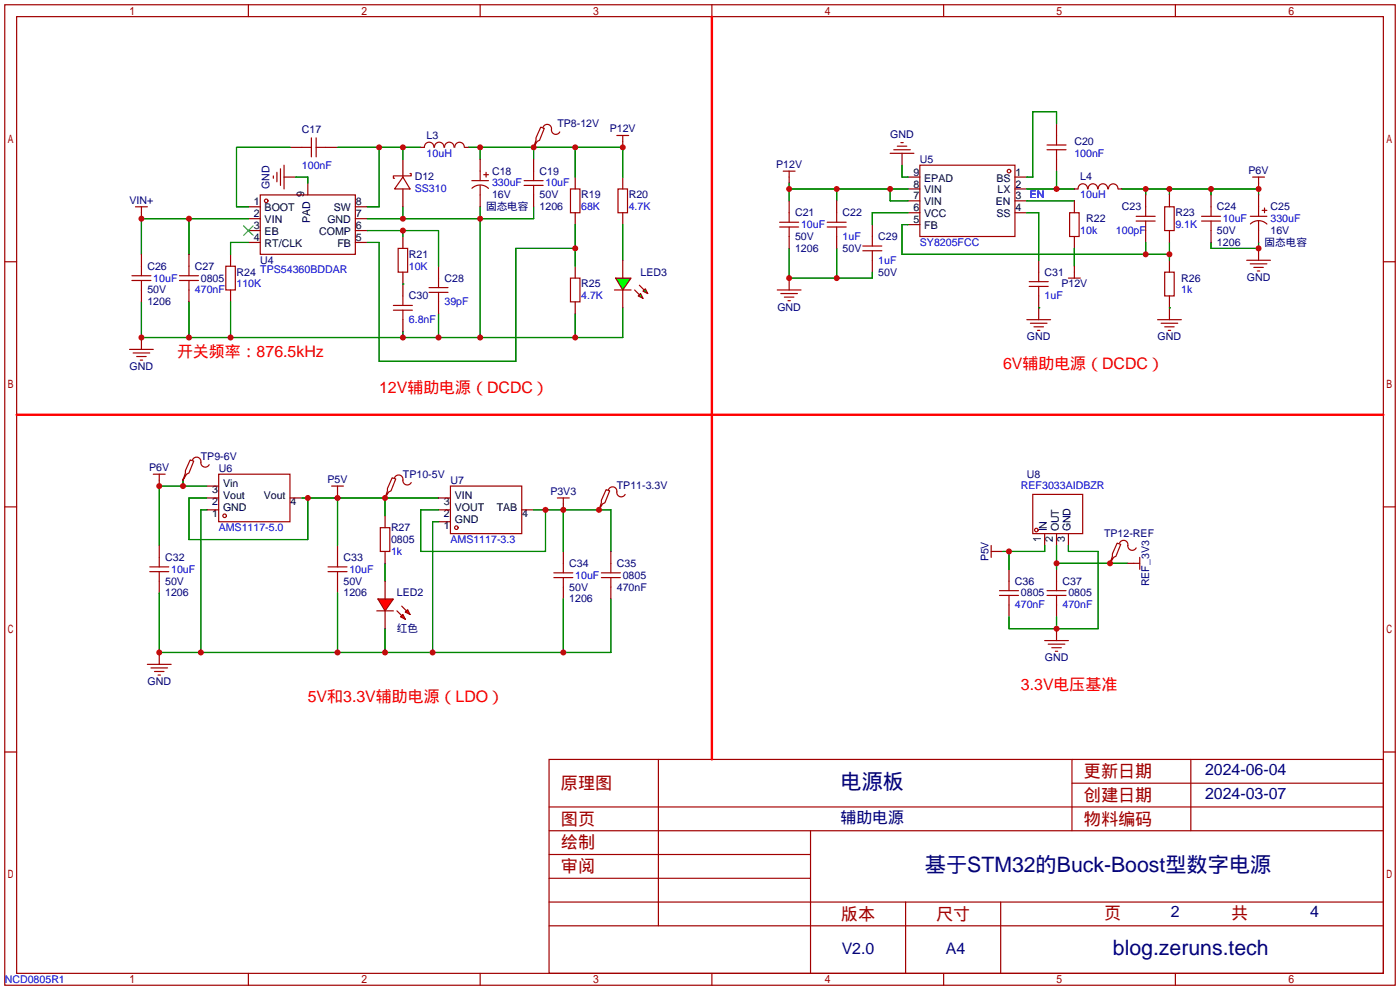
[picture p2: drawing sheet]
<svg xmlns="http://www.w3.org/2000/svg" width="299mm" height="212mm" viewBox="0 0 299 212" stroke-linecap="round" stroke-linejoin="round" font-family="sans-serif">
<g fill="none" stroke="#a10000" stroke-width=".25">
<path d="M1 1h297.2v209.6h-297.2zM3.6 3.6h292.1v204.4h-292.1zM53.1 1v2.6M102.6 1v2.6M152.1 1v2.6M201.7 1v2.6M251.2 1v2.6M58.4 37.6v.5M59.2 36.8v2.1M59.9 36.1v3.5M60.7 35.3v5.1M64.5 31.5h2"/>
<path d="M66.5 29.5v4M67.6 31.5h2M67.6 29.5v4M86.1 37.8l1.5 2.6h-3.3zM87.6 37.1h.3v.5h-3.8v.5h.2M90.7 31.5a1.01 1.01 0 0 1 1-1.1 1.01 1.01 0 0 1 1 1.1M92.9 31.5a1.01 1.01 0 0 1 1-1.1 1.01 1.01 0 0 1 1 1.1M95 31.5a1.01 1.01 0 0 1 1-1.1 1.01 1.01 0 0 1 1 1.1M97.2 31.5a1.01 1.01 0 0 1 1-1.1 1.01 1.01 0 0 1 1 1.1M100.8 38.6h3.6M102.6 36.6v2M102.6 39.6v2.1"/>
<path d="M103.4 37.3h1M103.9 36.8v1M112 38.6h4.1M112 39.6h4.1M114 36.6v2M114 39.6v2.1M131.8 29h2.6M133.1 29v1.2M167.4 36.6h2.5M168.7 36.6v1.2M190.2 32.8h5.1M191 32h3.6"/>
<path d="M191.8 31.2h2M192.5 30.5h.5M196.6 35.3h20.3v15.2h-20.3zM223.8 32h4M223.8 31h4M225.8 29v2M225.8 32v2M267.7 37.8h2.6M269 37.8v1.3M1 55.9h2.6M28.2 59.9h4.1M28.2 58.9h4.1"/>
<path d="M29 44.2h2.5M30.2 44.2v1.3M30.2 56.9v2M30.2 59.9v2.1M38.4 59.9h4M38.4 58.9h4M40.4 56.9v2M40.4 59.9v2.1M48.3 56.9h2v5.1h-2zM55.6 41.7h20.3v12.7h-20.3zM85.1 53.1h2v5.1h-2zM93.7 59.4v2.1"/>
<path d="M100.9 40.2a2.54 2.54 0 0 1 3.5 .1M121.9 40.4h2.1v5.1h-2.1zM121.9 59.4h2.1v5.1h-2.1zM132.1 40.4h2v5.1h-2zM166.6 48.5h4.1M166.6 47.5h4.1M168.7 45.5v2M168.7 48.5v2M176.8 48.5h4M176.8 47.5h4M178.8 45.5v2M178.8 48.5v2"/>
<path d="M184.4 53.6h4.1M184.4 52.6h4.1M186.4 50.5v2.1M186.4 53.6v2M222 58.2v2M228.3 59.4h2.6M228.6 45.5h2v5h-2zM229.6 58.2v1.2M230.4 40.4a1.01 1.01 0 0 1 1-1.1 1.01 1.01 0 0 1 1 1.1M232.6 40.4a1.01 1.01 0 0 1 1-1.1 1.01 1.01 0 0 1 1 1.1M234.7 40.4a1.01 1.01 0 0 1 1-1.1 1.01 1.01 0 0 1 1 1.1M236.9 40.4a1.01 1.01 0 0 1 1-1.1 1.01 1.01 0 0 1 1 1.1"/>
<path d="M242.8 47.2h4.1M242.8 46.2h4.1M244.9 44.2v2M244.9 47.2v2.1M248.9 58.2h2.1v5h-2.1zM248.9 44.2h2.1v5.1h-2.1zM256.8 47.2h4.1M256.8 46.2h4.1M258.8 44.2v2M258.8 47.2v2.1M266.4 55.6h5.1M267.2 56.4h3.6"/>
<path d="M267.2 46.2h3.6M267.2 47.9a2.54 2.54 0 0 1 3.6 0M268 57.2h2M268.7 57.9h.5M269 44.2v2M269 47.2v2.1M269.7 45h1.1M270.3 44.4v1.1M295.7 55.9h2.5M27.7 74.7h5.1M28.4 75.4h3.6M29.2 76.2h2"/>
<path d="M30 77h.5M84.1 65.3h4M84.1 66.3h4M86.1 63.2v2.1M86.1 66.3v2M91.7 61.5h4.1M91.7 62.5h4.1M93.7 62.5v2M166.1 62h5.1M166.9 62.7h3.5M167.6 63.5h2.1M168.4 64.3h.5"/>
<path d="M219.5 68.3h5M220 61.2h4M220 60.2h4M220.2 69.1h3.6M221 69.8h2M221.7 70.6h.5M222 61.2v2M247.4 68.3h5.1M248.2 69.1h3.5M248.9 69.8h2.1M249.7 70.6h.5M40.6 98.3l.8 .3-1 2.5-.5 .2-.8 1.3 .5-1.5v-.5z"/>
<path d="M41.1 98.3a.93 .93 0 0 1 1.2-.6 .93 .93 0 0 1 .6 1.1 .94 .94 0 0 0 .7 1 .94 .94 0 0 0 1.1-.5M1 108.3h2.6M34 119.1v2.1M46.7 101.3h15.3v10.2h-15.3zM70.9 103.9h2.5M72.1 103.9v1.3M72.1 119.1v2.1M83.8 102.1l.8 .3-1 2.5-.5 .3-.8 1.2 .5-1.5v-.5zM84.3 102.1a.93 .93 0 0 1 1.2-.6 .93 .93 0 0 1 .6 1.1 .94 .94 0 0 0 .7 1 .94 .94 0 0 0 1.1-.5M96.3 103.9h15.2v10.1h-15.2zM119.1 106.4h2.6M120.4 106.4v1.3"/>
<path d="M129.5 104.6l.8 .3-1 2.5-.5 .3-.8 1.3 .5-1.6v-.5zM130 104.6a.93 .93 0 0 1 1.2-.5 .93 .93 0 0 1 .6 1.1 .94 .94 0 0 0 .7 1 .94 .94 0 0 0 1.1-.5M295.7 108.3h2.5M32 122.2h4.1M32 121.2h4.1M34 122.2v2M70.1 122.2h4.1M70.1 121.2h4.1M72.1 122.2v2M80.5 130.6h3.6M118.4 123.4h4M118.4 122.4h4"/>
<path d="M120.4 120.4v2M120.4 123.4v2.1M128.5 123.4h4.1M128.5 122.4h4.1M130.6 120.4v2M130.6 123.4v2.1M31.5 142h5.1M32.3 142.7h3.5M33 143.5h2.1M33.8 144.3h.5M1 160.7h2.6M117.3 162.3h178.4v45.7h-178.4z"/>
<path d="M117.3 177.5h178.4M117.3 172.5h178.4M140.7 162.3v35.6M173.2 177.5v30.5M229.1 162.3v15.2M229.1 167.4h66.6M254.5 162.3v15.2M295.7 160.7h2.5M117.3 182.6h55.9M117.3 197.9h178.4M117.3 192.8h178.4M117.3 187.7h55.9"/>
<path d="M193.5 192.8v15.2M213.9 192.8v15.2M53.1 208v2.6M102.6 208v2.6M152.1 208v2.6M201.7 208v2.6M251.2 208v2.6"/>
<circle cx="215.6" cy="36.6" r=".38"/>
<circle cx="56.9" cy="42.9" r=".38"/>
<circle cx="48" cy="110.2" r=".38"/>
<circle cx="97.5" cy="112.8" r=".38"/>
</g>
<g fill="none" stroke="#870000" stroke-width=".25">
<path d="M60.7 37.8h2.5M62 31.5h2.5M65.8 39.1v2.6M69.6 31.5h2.5M86.1 34v3.8M89.9 31.5h.8M99.3 31.5h.8M102.6 34v2.6M114 34v2.6M122.9 37.8v2.6M133.1 30.2v1.3M133.1 37.8v2.6"/>
<path d="M168.7 37.8v1.3M192.8 32.8v2.5M194.1 37.8h2.5M216.9 37.8h2.6M225.8 26.4v2.6M225.8 34v2.6M269 39.1v1.3M30.2 45.5v1.2M30.2 54.4v2.5M40.4 54.4v2.5M49.3 54.4v2.5M53.1 44.2h2.5"/>
<path d="M53.1 46.7h2.5M53.1 49.3h2.5M53.1 51.8h2.5M75.9 44.2h2.6M75.9 46.7h2.6M75.9 49.3h2.6M75.9 51.8h2.6M86.1 40.4v3.8M86.1 50.5v2.6M86.1 58.2v5M93.7 56.9v2.5M102.6 41.7v2.5"/>
<path d="M114 41.7v2.5M122.9 45.5v2.5M122.9 56.9v2.5M133.1 45.5v2.5M168.7 42.9v2.6M168.7 50.5v2.6M168.7 59.4v2.6M178.8 42.9v2.6M178.8 50.5v2.6M186.4 48v2.5M186.4 55.6v2.6M194.1 40.4h2.5"/>
<path d="M194.1 42.9h2.5M194.1 45.5h2.5M194.1 48h2.5M216.9 40.4h2.6M216.9 42.9h2.6M216.9 45.5h2.6M222 55.6v2.6M229.6 40.4h.8M229.6 42.9v2.6M229.6 50.5v2.6M229.6 56.9v1.3M239 40.4h.8"/>
<path d="M244.9 41.7v2.5M244.9 49.3v2.5M249.9 41.7v2.5M249.9 49.3v2.5M249.9 55.6v2.6M258.8 41.7v2.5M258.8 49.3v2.5M269 41.7v2.5M269 49.3v2.5M269 53.1v2.5M30.2 62v2.5M30.2 72.1v2.6"/>
<path d="M40.4 62v2.5M49.3 62v2.5M86.1 68.3v2.6M93.7 64.5v2.6M122.9 64.5v2.6M222 63.2v5.1M249.9 63.2v5.1M34 116.6v2.5M39.1 102.4v.2M44.2 106.4h2.5M44.2 103.9h2.5M44.2 109h2.5"/>
<path d="M62 106.4h2.5M72.1 105.2v1.2M72.1 116.6v2.5M82.3 106.2v.2M93.7 106.4h2.6M93.7 109h2.6M93.7 111.5h2.6M111.5 109h2.5M120.4 107.7v1.3M120.4 117.9v2.5M128 108.7v.3M130.6 117.9v2.5"/>
<path d="M34 124.2v2.5M34 139.4v2.6M72.1 124.2v2.5M120.4 125.5v2.5M130.6 125.5v2.5"/>
</g>
<path d="M52.1 48.3l2 2M54.1 48.3l-2 2" fill="none" stroke="#3c3" stroke-width=".25"/>
<g fill="none" stroke="#008700" stroke-width=".25">
<path d="M62 31.5h-11.5v12.7h2.6M63.2 37.8h2.6v1.3M72.1 31.5h17.8M81 31.5v12.7h-2.5M86.1 31.5v2.5M100.1 31.5h33v6.3M102.6 31.5v2.5M114 31.5v2.5M122.9 31.5v6.3M168.7 39.1v3.8M192.8 35.3v2.5h1.3M225.8 26.4v-2.5h-5.1v13.9h-1.2"/>
<path d="M225.8 36.6v3.8M40.4 46.7v7.7M53.1 46.7h-22.9v7.7M53.1 51.8h-3.8v2.6M78.5 51.8h2.5v25.4h29.2v-24.1h12.7M78.5 49.3h15.2v7.6M86.1 44.2v2.5M86.1 49.3v1.2M102.6 44.2v27.9M114 44.2v2.5h-35.5M122.9 48v8.9M133.1 48v7.6"/>
<path d="M168.7 40.4h25.4M168.7 53.1v6.3h17.7v-1.2M178.8 40.4v2.5M178.8 53.1v6.3M190.2 40.4v2.5h3.9M194.1 48h-1.3v6.4h57.1M194.1 45.5h-7.7v2.5M219.5 40.4h10.1M219.5 42.9h10.1M219.5 45.5h2.5v10.1M229.6 53.1v3.8M239.8 40.4h29.2v1.3"/>
<path d="M244.9 40.4v1.3M244.9 51.8v2.6M249.9 40.4v1.3M249.9 51.8v3.8M258.8 51.8v1.3h10.2v-1.3M258.8 40.4v1.3M30.2 64.5v7.6h102.9v-6.3M40.4 64.5v7.6M49.3 64.5v7.6M86.1 60.7h.1M86.1 70.9v1.2M93.7 67.1v5"/>
<path d="M122.9 67.1v5M222 65.8h.1M249.9 65.8h.1M39.1 102.6v1.3M44.2 106.4h-3.8v8.9h25.4v-8.9M44.2 103.9h-10.2v12.7M44.2 109h-1.3v30.4M64.5 106.4h29.2M72.1 106.4v10.2M82.3 106.4v3.8M93.7 109h-3.8v8.9h26.7v-8.9M93.7 111.5h-1.2v27.9"/>
<path d="M114 109h16.6v8.9M120.4 109v8.9M34 126.7v12.7h96.6v-11.4M72.1 126.7v12.7M82.3 120.4v3.8M82.3 134.4v5M120.4 128v11.4"/>
</g>
<g fill="#f00" stroke="#a10000" stroke-width=".25">
<path d="M80.8 128h3.3l-1.8 2.6z"/>
<path d="M86.6 130.8l.5-.5 .5 1z"/>
<path d="M85.6 131.8l.5-.5 .5 1z"/>
</g>
<g fill="none" stroke="#a10000" stroke-width=".25">
<path d="M115.6 27.2l.7 .2-1 2.6-.5 .2-.8 1.3 .6-1.5v-.5zM116.1 27.2a.93 .93 0 0 1 1.1-.6 .93 .93 0 0 1 .7 1.1 .94 .94 0 0 0 .6 1 .94 .94 0 0 0 1.1-.5M131.3 62h3.6M32.8 101.3h2.5M34 101.3v1.3M81.3 112.8h2v5.1h-2zM211.8 116.6v2.5M211.8 117.9h1.3M220.7 105.7h10.7v8.3h-10.7zM238.8 116.1l.7 .2-1 2.6-.5 .2-.8 1.3 .5-1.5v-.5zM239.3 116.1a.93 .93 0 0 1 1.1-.6 .93 .93 0 0 1 .6 1.1 .94 .94 0 0 0 .7 1 .94 .94 0 0 0 1.1-.5M243.6 119.1v2.6"/>
<path d="M84.8 130.6l1.1 1M85.9 129.5l1 1.1M213.6 127.3h4.1M213.6 126.2h4.1M215.6 124.2v2M215.6 127.3v2M223.3 136.9h5M223.8 127.3h4M223.8 126.2h4M224 137.7h3.6M224.8 138.4h2M225.6 139.2h.5"/>
<path d="M225.8 124.2v2M225.8 127.3v2M242.3 120.4h1.3"/>
<circle cx="221.5" cy="113.3" r=".38"/>
</g>
<g fill="none" stroke="#870000" stroke-width=".25">
<path d="M114 31.2v.3M34 102.6v1.3M82.3 110.2v2.6M82.3 117.9v2.5M213.1 117.9h1.3M223.3 114v2.6M225.8 114v2.6M228.3 114v2.6M82.3 124.2v3.8M82.3 130.6v3.8M215.6 121.7v2.5M215.6 129.3v2.5"/>
<path d="M225.8 121.7v2.5M225.8 129.3v2.5M225.8 134.4v2.5M237.2 120.1v.3M241 120.4h1.3"/>
</g>
<path d="M215.6 117.9v3.8M223.3 116.6v1.3h-8.9M225.8 116.6v5.1M228.3 116.6v1.3h6.4v16.5h-19.1v-2.6M225.8 131.8v2.6M225.8 120.4h15.2" fill="none" stroke="#008700" stroke-width=".25"/>
<g fill="#0f0" stroke="#a10000" stroke-width=".25">
<path d="M131.6 59.4h3.3l-1.8 2.6z"/>
<path d="M137.4 62.2l.5-.5 .5 1z"/>
<path d="M136.9 62.7l.5 1.1-1-.6z"/>
</g>
<path d="M135.6 62l1.1 1M136.7 61l1 1" fill="none" stroke="#a10000" stroke-width=".25"/>
<path d="M133.1 55.6v3.8M133.1 62v3.8" fill="none" stroke="#870000" stroke-width=".25"/>
<path d="M152.1 3.6v158.7M3.6 88.6h292.1" fill="none" stroke="#f00" stroke-width=".51"/>
<g fill="#c00">
<circle cx="40.4" cy="46.7" r=".63"/>
<circle cx="30.2" cy="46.7" r=".63"/>
<circle cx="40.4" cy="72.1" r=".63"/>
<circle cx="49.3" cy="72.1" r=".63"/>
<circle cx="30.2" cy="72.1" r=".63"/>
<circle cx="86.1" cy="72.1" r=".63"/>
<circle cx="93.7" cy="72.1" r=".63"/>
<circle cx="102.6" cy="72.1" r=".63"/>
<circle cx="102.6" cy="46.7" r=".63"/>
<circle cx="86.1" cy="46.7" r=".63"/>
<circle cx="122.9" cy="72.1" r=".63"/>
<circle cx="86.1" cy="31.5" r=".63"/>
<circle cx="81" cy="31.5" r=".63"/>
<circle cx="86.1" cy="49.3" r=".63"/>
<circle cx="122.9" cy="53.1" r=".63"/>
<circle cx="133.1" cy="31.5" r=".63"/>
<circle cx="122.9" cy="31.5" r=".63"/>
<circle cx="114" cy="31.5" r=".63"/>
<circle cx="102.6" cy="31.5" r=".63"/>
<circle cx="190.2" cy="40.4" r=".63"/>
<circle cx="178.8" cy="40.4" r=".63"/>
<circle cx="168.7" cy="40.4" r=".63"/>
<circle cx="178.8" cy="59.4" r=".63"/>
<circle cx="168.7" cy="59.4" r=".63"/>
<circle cx="225.8" cy="40.4" r=".63"/>
<circle cx="269" cy="40.4" r=".63"/>
<circle cx="258.8" cy="40.4" r=".63"/>
<circle cx="249.9" cy="40.4" r=".63"/>
<circle cx="244.9" cy="40.4" r=".63"/>
<circle cx="269" cy="53.1" r=".63"/>
<circle cx="244.9" cy="54.4" r=".63"/>
<circle cx="249.9" cy="54.4" r=".63"/>
<circle cx="39.1" cy="103.9" r=".63"/>
<circle cx="34" cy="103.9" r=".63"/>
<circle cx="72.1" cy="106.4" r=".63"/>
<circle cx="65.8" cy="106.4" r=".63"/>
<circle cx="82.3" cy="106.4" r=".63"/>
<circle cx="120.4" cy="109" r=".63"/>
<circle cx="116.6" cy="109" r=".63"/>
<circle cx="128" cy="109" r=".63"/>
<circle cx="34" cy="139.4" r=".63"/>
<circle cx="42.9" cy="139.4" r=".63"/>
<circle cx="72.1" cy="139.4" r=".63"/>
<circle cx="82.3" cy="139.4" r=".63"/>
<circle cx="92.5" cy="139.4" r=".63"/>
<circle cx="120.4" cy="139.4" r=".63"/>
<circle cx="215.6" cy="117.9" r=".63"/>
<circle cx="225.8" cy="134.4" r=".63"/>
<circle cx="225.8" cy="120.4" r=".63"/>
<circle cx="237.2" cy="120.4" r=".63"/>
</g>
<g font-size="4.5" fill="#000080">
<text x="179.6" y="168.6">电源板</text>
<text x="197.6" y="186.3">基于STM32的Buck-Boost型数字电源</text>
<text x="237.9" y="204.1">blog.zeruns.tech</text>
</g>
<g font-size="3.7" fill="#a00000">
<text x="231.6" y="166.1">更新日期</text>
<text x="119.9" y="168.6">原理图</text>
<text x="231.6" y="171.2">创建日期</text>
<text x="119.9" y="176.3">图页</text>
<text x="231.6" y="176.3">物料编码</text>
<text x="119.9" y="181.3">绘制</text>
<text x="119.9" y="186.4">审阅</text>
<text x="179.7" y="196.6">版本</text>
<text x="200" y="196.6">尺寸</text>
<text x="236" y="196.3">页</text>
<text x="263.1" y="196.3">共</text>
</g>
<g font-size="3.4" fill="#f00">
<text x="37.8" y="76.4">开关频率：876.5kHz</text>
<text x="214.4" y="78.9">6V辅助电源（DCDC）</text>
<text x="81" y="84">12V辅助电源（DCDC）</text>
<text x="218.2" y="147.5">3.3V电压基准</text>
<text x="65.8" y="150.1">5V和3.3V辅助电源（LDO）</text>
</g>
<g font-size="3.4" fill="#000080">
<text x="257.6" y="165.7">2024-06-04</text>
<text x="257.6" y="170.8">2024-03-07</text>
<text x="179.6" y="175.9">辅助电源</text>
<text x="250.3" y="196">2</text>
<text x="280" y="196">4</text>
<text x="179.9" y="203.8">V2.0</text>
<text x="202.1" y="203.8">A4</text>
</g>
<g font-size="2.3" fill="#000080">
<text x="64.5" y="28.4">C17</text>
<text x="91.2" y="29.7">L3</text>
<text x="119.1" y="27.1">TP8-12V</text>
<text x="130.3" y="28.3">P12V</text>
<text x="190.3" y="29.5">GND</text>
<text x="165.9" y="35.9">P12V</text>
<text x="196.6" y="34.8">U5</text>
<text x="229.6" y="31">C20</text>
<text x="57.6" y="40.4" transform="rotate(-90 57.6 40.4)">GND</text>
<text x="88.6" y="38.6">D12</text>
<text x="105.2" y="37.3">C18</text>
<text x="115.3" y="37.3">C19</text>
<text x="230.9" y="38.6">L4</text>
<text x="266.8" y="37.2">P6V</text>
<text x="27.7" y="43.7">VIN+</text>
<text x="103.9" y="44.9">固态电容</text>
<text x="105.2" y="42.4">16V</text>
<text x="115.3" y="44.9">1206</text>
<text x="115.3" y="42.4">50V</text>
<text x="124.2" y="42.4">R19</text>
<text x="134.4" y="42.4">R20</text>
<text x="169.9" y="46.2">C21</text>
<text x="180.1" y="46.2">C22</text>
<text x="232.2" y="47.5">R22</text>
<text x="239.8" y="44.9">C23</text>
<text x="251.2" y="46.2">R23</text>
<text x="260.1" y="44.9">C24</text>
<text x="271.5" y="44.9">C25</text>
<text x="169.9" y="53.8">1206</text>
<text x="169.9" y="51.3">50V</text>
<text x="180.1" y="53.8">50V</text>
<text x="187.7" y="51.3">C29</text>
<text x="260.1" y="52.5">1206</text>
<text x="260.1" y="50">50V</text>
<text x="270.3" y="52.5">固态电容</text>
<text x="271.5" y="50">16V</text>
<text x="31.5" y="57.6">C26</text>
<text x="41.7" y="57.6">C27</text>
<text x="50.5" y="58.9">R24 TPS54360BDDAR</text>
<text x="55.6" y="56.4">U4</text>
<text x="87.4" y="55.1">R21</text>
<text x="136.9" y="58.9">LED3</text>
<text x="187.7" y="58.9">50V</text>
<text x="223.3" y="58.9">C31</text>
<text x="31.5" y="65.2">1206</text>
<text x="31.5" y="62.7">50V</text>
<text x="42.9" y="60.2">0805</text>
<text x="87.4" y="64">C30</text>
<text x="95" y="60.2">C28</text>
<text x="124.2" y="61.4">R25</text>
<text x="226.8" y="61.3">P12V</text>
<text x="252.5" y="60.2">R26</text>
<text x="266.5" y="60">GND</text>
<text x="166.1" y="66.4">GND</text>
<text x="219.5" y="72.7">GND</text>
<text x="247.4" y="72.7">GND</text>
<text x="27.7" y="79.1">GND</text>
<text x="31.9" y="100.7">P6V</text>
<text x="42.9" y="98.3">TP9-6V</text>
<text x="46.7" y="100.8">U6</text>
<text x="70" y="103.2">P5V</text>
<text x="86.1" y="102.1">TP10-5V</text>
<text x="96.3" y="103.3">U7</text>
<text x="117.6" y="105.7">P3V3</text>
<text x="131.8" y="104.6">TP11-3.3V</text>
<text x="219.5" y="102.1">U8</text>
<text x="83.6" y="113.5">R27</text>
<text x="35.3" y="119.9">C32</text>
<text x="73.4" y="119.9">C33</text>
<text x="83.6" y="116">0805</text>
<text x="236" y="114.8">TP12-REF</text>
<text x="35.3" y="124.9">50V</text>
<text x="73.4" y="124.9">50V</text>
<text x="121.7" y="121.1">C34</text>
<text x="131.8" y="121.1">C35</text>
<text x="133.1" y="123.7">0805</text>
<text x="211.3" y="120" transform="rotate(-90 211.3 120)">P5V</text>
<text x="216.9" y="124.9">C36</text>
<text x="227.1" y="124.9">C37</text>
<text x="245.6" y="125.3" transform="rotate(-90 245.6 125.3)">REF_3V3</text>
<text x="35.3" y="127.5">1206</text>
<text x="73.4" y="127.5">1206</text>
<text x="84.8" y="127.5">LED2</text>
<text x="121.7" y="128.7">1206</text>
<text x="121.7" y="126.2">50V</text>
<text x="131.8" y="126.2">470nF</text>
<text x="218.2" y="127.5">0805</text>
<text x="228.3" y="127.5">0805</text>
<text x="84.8" y="135.1">红色</text>
<text x="223.3" y="141.3">GND</text>
<text x="31.5" y="146.4">GND</text>
</g>
<g font-size="2.3" fill="#00f">
<text x="91.2" y="33.5">10uH</text>
<text x="229.6" y="33.5">100nF</text>
<text x="64.5" y="36">100nF</text>
<text x="88.6" y="41.1">SS310</text>
<text x="105.2" y="39.8">330uF</text>
<text x="116.6" y="39.8">10uF</text>
<text x="124.2" y="44.9">68K</text>
<text x="134.4" y="44.9">4.7K</text>
<text x="220.1" y="42.4">EN</text>
<text x="230.9" y="42.4">10uH</text>
<text x="261.4" y="47.5">10uF</text>
<text x="271.5" y="47.5">330uF</text>
<text x="171.2" y="48.7">10uF</text>
<text x="180.1" y="51.3">1uF</text>
<text x="196.6" y="52.5">SY8205FCC</text>
<text x="230.9" y="50">10k</text>
<text x="238.5" y="50">100pF</text>
<text x="251.2" y="48.7">9.1K</text>
<text x="87.4" y="57.6">10K</text>
<text x="187.7" y="56.4">1uF</text>
<text x="32.8" y="60.2">10uF</text>
<text x="41.7" y="62.7">470nF</text>
<text x="50.5" y="61.4">110K</text>
<text x="95" y="65.2">39pF</text>
<text x="124.2" y="64">4.7K</text>
<text x="223.3" y="64">1uF</text>
<text x="252.5" y="62.7">1k</text>
<text x="87.4" y="69.1">6.8nF</text>
<text x="218.2" y="104.6">REF3033AIDBZR</text>
<text x="46.7" y="113.5">AMS1117-5.0</text>
<text x="83.6" y="118.6">1k</text>
<text x="96.3" y="116">AMS1117-3.3</text>
<text x="36.6" y="122.4">10uF</text>
<text x="74.7" y="122.4">10uF</text>
<text x="122.9" y="123.7">10uF</text>
<text x="216.9" y="130">470nF</text>
<text x="227.1" y="130">470nF</text>
<text x="1" y="210">NCD0805R1</text>
</g>
<g font-size="2.3">
<text x="195.2" y="40.1">8</text>
<text x="195.2" y="37.5">9</text>
<text x="197.5" y="41.3">VIN</text>
<text x="197.5" y="38.8">EPAD</text>
<text x="213" y="38.8">BS</text>
<text x="213.2" y="41.3">LX</text>
<text x="217" y="37.5">1</text>
<text x="217" y="40.1">2</text>
<text x="54.2" y="43.9">1</text>
<text x="54.2" y="46.4">2</text>
<text x="56.6" y="45.2">BOOT</text>
<text x="56.6" y="47.7">VIN</text>
<text x="65" y="42" transform="rotate(-90 65 42)">9</text>
<text x="66.3" y="47.7" transform="rotate(-90 66.3 47.7)">PAD</text>
<text x="70" y="47.7">GND</text>
<text x="71.4" y="45.2">SW</text>
<text x="76.1" y="46.4">7</text>
<text x="76.1" y="43.9">8</text>
<text x="195.2" y="47.7">5</text>
<text x="195.2" y="45.2">6</text>
<text x="195.2" y="42.6">7</text>
<text x="197.5" y="46.4">VCC</text>
<text x="197.5" y="43.9">VIN</text>
<text x="212.8" y="43.9">EN</text>
<text x="213" y="46.4">SS</text>
<text x="217" y="42.6">3</text>
<text x="217" y="45.2">4</text>
<text x="54.2" y="49">3</text>
<text x="54.2" y="51.5">4</text>
<text x="56.6" y="50.2">EB</text>
<text x="56.6" y="52.8">RT/CLK</text>
<text x="68.2" y="50.2">COMP</text>
<text x="72.1" y="52.8">FB</text>
<text x="76.1" y="51.5">5</text>
<text x="76.1" y="49">6</text>
<text x="197.5" y="49">FB</text>
<text x="45.3" y="105.4">3</text>
<text x="45.3" y="107.9">2</text>
<text x="47.7" y="104.1">Vin</text>
<text x="47.7" y="106.6">Vout</text>
<text x="56.4" y="106.6">Vout</text>
<text x="62.1" y="107.9">4</text>
<text x="94.9" y="107.9">3</text>
<text x="97.2" y="106.6">VIN</text>
<text x="45.3" y="110.5">1</text>
<text x="47.7" y="109.2">GND</text>
<text x="94.9" y="113">1</text>
<text x="94.9" y="110.5">2</text>
<text x="97.2" y="111.7">GND</text>
<text x="97.2" y="109.2">VOUT</text>
<text x="106.2" y="109.2">TAB</text>
<text x="111.6" y="110.5">4</text>
<text x="223.7" y="113.6" transform="rotate(-90 223.7 113.6)">IN</text>
<text x="226.3" y="113.6" transform="rotate(-90 226.3 113.6)">OUT</text>
<text x="228.8" y="113.6" transform="rotate(-90 228.8 113.6)">GND</text>
<text x="222.5" y="115.9" transform="rotate(-90 222.5 115.9)">1</text>
<text x="225" y="115.9" transform="rotate(-90 225 115.9)">2</text>
<text x="227.5" y="115.9" transform="rotate(-90 227.5 115.9)">3</text>
</g>
</svg>
